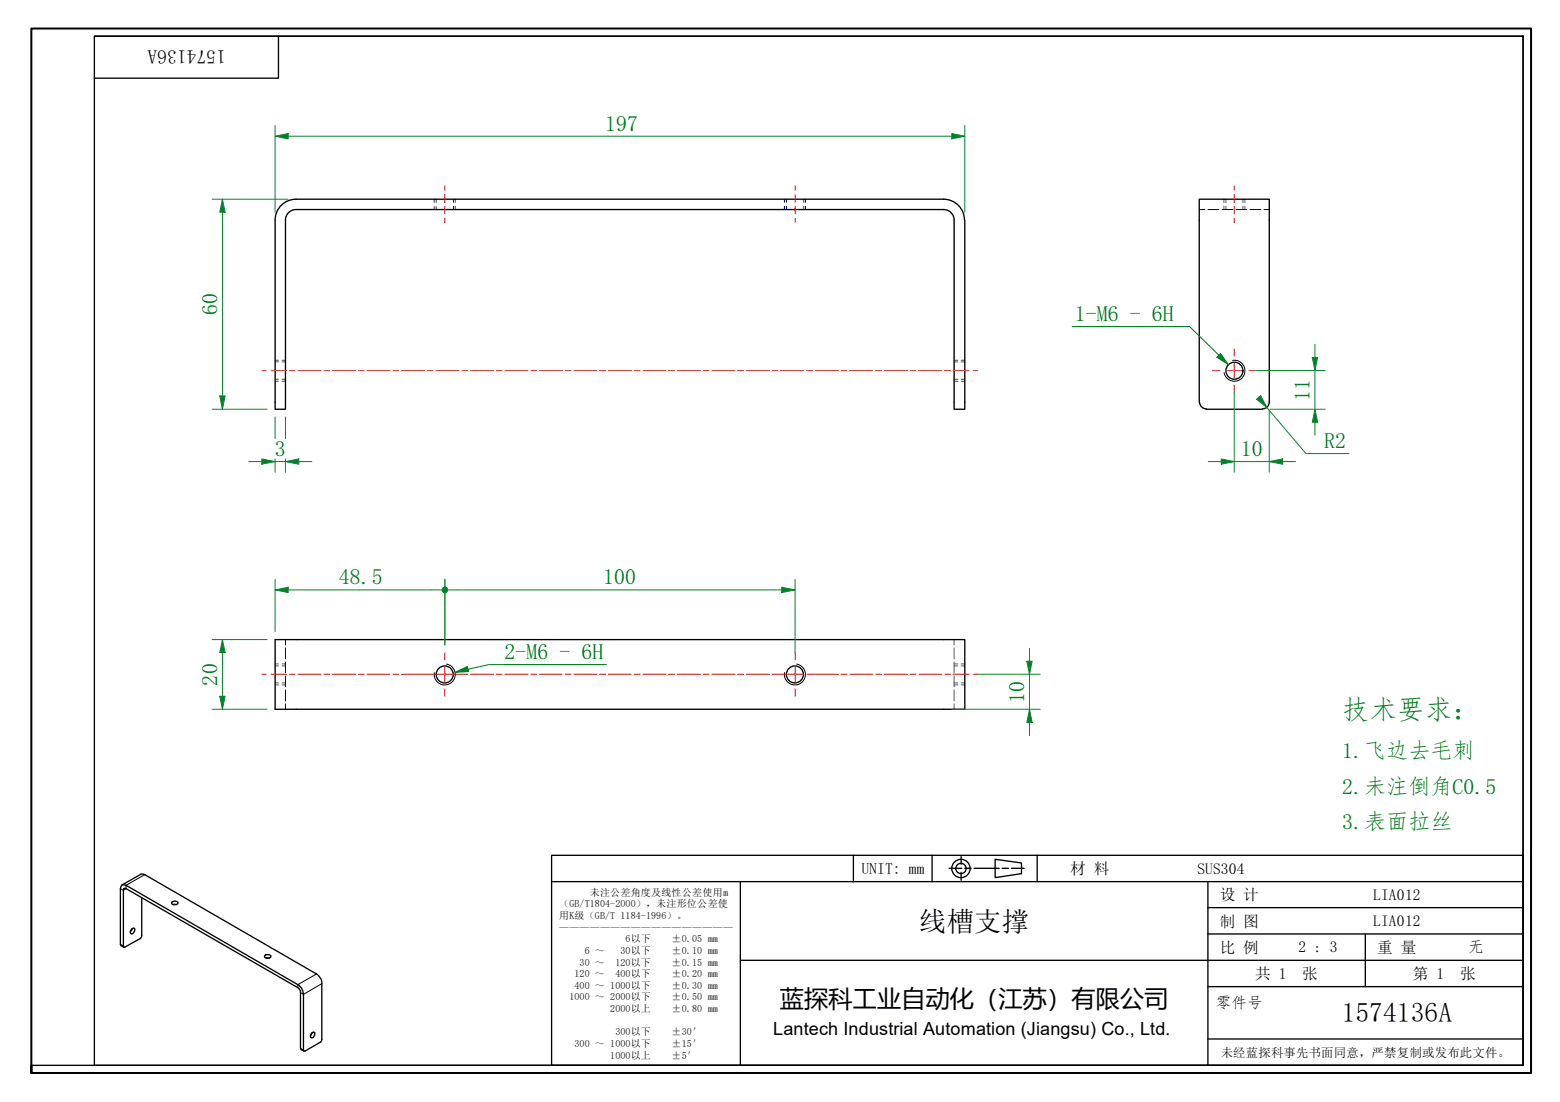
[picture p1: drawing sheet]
<svg xmlns="http://www.w3.org/2000/svg" width="297mm" height="210mm" viewBox="0 0 297 210" stroke-linecap="round" stroke-linejoin="round" font-family="sans-serif">
<g fill="none" stroke="#00f" stroke-width=".19">
<path d="M82.7 37.9v.7M82.7 39.3v.6M83.1 37.9v.7M83.1 39.3v.6M86.4 37.9v.7M86.4 39.3v.6M86.7 37.9v.7M86.7 39.3v.6M149.4 37.9v.7M149.4 39.3v.6M149.7 37.9v.7M149.7 39.3v.6"/>
<path d="M153 37.9v.7M153 39.3v.6M153.4 37.9v.7M153.4 39.3v.6M228.3 39.9h1.1M230 39.9h2.1M232.7 39.9h2.1M233 37.9v.7M233 39.3v.6M233.4 37.9v.7M233.4 39.3v.6M235.3 39.9h2.1"/>
<path d="M236.7 37.9v.7M236.7 39.3v.6M237 37.9v.7M237 39.3v.6M238 39.9h2.1M240.7 39.9h1M52.4 68.9h.6M52.4 72.2h.6M52.4 68.6h.6M52.4 72.6h.6M53.7 68.9h.7M53.7 72.2h.7"/>
<path d="M53.7 68.6h.7M53.7 72.6h.7M181.7 68.9h.7M181.7 72.2h.7M181.7 68.6h.7M181.7 72.6h.7M183 68.9h.7M183 72.2h.7M183 68.6h.7M183 72.6h.7M52.4 126.8h.6M52.4 130.1h.6"/>
<path d="M52.4 126.5h.6M52.4 130.5h.6M53.7 126.8h.7M53.7 130.1h.7M53.7 126.5h.7M53.7 130.5h.7M54.4 121.8v1M54.4 123.4v2.1M54.4 126.1v2.1M54.4 128.7v2.1M54.4 131.4v2.1M54.4 134.1v1"/>
<path d="M181.7 121.8v1M181.7 123.4v2.1M181.7 126.1v2.1M181.7 128.7v2.1M181.7 131.4v2.1M181.7 134.1v1M181.7 126.8h.7M181.7 130.1h.7M181.7 126.5h.7M181.7 130.5h.7M183 126.8h.7M183 130.1h.7"/>
<path d="M183 126.5h.7M183 130.5h.7"/>
</g>
<g fill="none" stroke="#000" stroke-width=".25">
<path d="M56.4 39.9a2 2 0 0 0-2 2M56.4 37.9a4 4 0 0 0-4 4M56.4 37.9h123.3M56.4 39.9h123.3M179.7 39.9a2 2 0 0 1 2 2M179.7 37.9a4 4 0 0 1 3.9 4M52.4 41.9v36h2v-36M181.7 41.9v36h2v-36M228.3 76.6v-38.7h13.4v38.7M228.4 76.6a1.3 1.3 0 0 0 1.3 1.3M229.7 77.9h10.6M241.7 76.6a1.3 1.3 0 0 1-1.3 1.3"/>
<path d="M52.4 121.8h131.3v13.3h-131.3zM23.2 168.6l3.7-2.1 .7 .1 32.9 19 .6 .8 .2 .6v11.1l-.2 .4-3 1.7-.3-.1v-10.7l-.4-1.2-.4-.5-33-19.1-.4-.1a.65 .65 0 0 0-.7 .8v10.6l.2 .2 .5 .3M25.1 176.9l.3-.1h.1a.67 .67 0 0 1-.5 1h-.2v-.4zM25.1 176.9l-.3 .6M27 171v7.3l-.3 .5-3.1 1.6-.1-11 .4-.2 33 19 .3 .7v10.8l.1 .2 .5 .3M32.7 171.9a.63 .63 0 0 1 .7-.3 .63 .63 0 0 1 .4 .5l-.3 .2h-.4l-.4-.2zM33 172.3h.6M50.5 181.9h.9l.2 .1v.3l-.4 .2h-.5l-.3-.3zM50.7 182.5h.6M59.4 196.8l.3-.2h.1a.67 .67 0 0 1-.6 1h-.1v-.4zM59.4 196.7l-.3 .6"/>
<circle cx="235" cy="70.6" r="1.62"/>
<circle cx="84.7" cy="128.5" r="1.62"/>
<circle cx="151.4" cy="128.5" r="1.62"/>
</g>
<path d="M234.7 68.6a2 2 0 0 1 2.3 1.7 2 2 0 0 1-1.6 2.3 2 2 0 0 1-2.3-1.6M85 126.5a2 2 0 0 1 1.6 2.3 2 2 0 0 1-2.3 1.6 2 2 0 0 1-1.6-2.3M151.7 126.5a2 2 0 0 1 1.6 2.3 2 2 0 0 1-2.3 1.6 2 2 0 0 1-1.6-2.3M22.9 179.9l.6 .3M27.6 166.6l-3.6 2v.7l-.5 .3-.6-.3M57.2 199.7l.6 .3M60.3 185.5l-3.6 2.1v.5M61.3 187.4l-3.5 2-.6-.3" fill="none" stroke="#000" stroke-width=".19"/>
<path d="M6 204.4v-1.5v1.5M6 202.9v-197.5h285.5v199h-285.5" fill="none" stroke="#000" stroke-width=".38"/>
<path d="M18 6.9h272v196h-272zM18 6.9h272M53 6.9v8h-35M290 6.9v196h-284" fill="none" stroke="#000" stroke-width=".25"/>
<g fill="none" stroke="#000" stroke-width=".25">
<path d="M105 162.9h185v40h-185zM105 167.9h185M141 167.9v35M162.5 162.9v5M177.5 162.9v5M180.7 165.4h2.4M183 163.2v1.4M183 166.2v1.5M183.7 165.4h1.2M185.5 165.4h4.7M189.5 163.7l5 .7v2l-5 .8zM190.8 165.4h1.2"/>
<path d="M192.6 165.4h2.4M197.5 162.9v5M230 167.9v35M230 177.9h60M230 172.9h60M260 177.9v10M291.5 162.9v41.5h-186.5M141 182.9h149M230 197.9h60M230 187.9h60"/>
<circle cx="183" cy="165.4" r="1.75"/>
<circle cx="183" cy="165.4" r=".98"/>
</g>
<path d="M84.7 35.4v.8M84.7 37.1v1.5M84.7 39.3v1.4M151.4 35.4v.8M151.4 37.1v1.5M151.4 39.3v1.4M235 35.4v.8M235 37.1v1.5M235 39.3v1.4M84.7 41.6v.8M151.4 41.6v.8M235 41.6v.8" fill="none" stroke="#f00" stroke-width=".19"/>
<path d="M80.6 128.4h1.3M83.3 128.4h2.8M84.7 124.3v1.4M84.7 127.1v2.7M84.7 131.2v1.4M87.4 128.4h1.4M147.3 128.4h1.3M150 128.4h2.7M151.4 124.3v1.4M151.4 127.1v2.7M151.4 131.2v1.4M154.1 128.4h1.4" fill="none" stroke="#f00" stroke-width=".19"/>
<path d="M49.8 87.9h2.6" fill="none" stroke="#00803f" stroke-width=".19"/>
<path d="M49.8 87.4l2.6 .5-2.6 .5z" fill="#00803f"/>
<path d="M49.8 87.4l2.6 .5-2.6 .5zM54.4 87.9h2.5" fill="none" stroke="#00803f" stroke-width=".19"/>
<path d="M54.4 87.9l2.5-.5v1z" fill="#00803f"/>
<path d="M42.4 75.4v2.5M52.4 79.4v4.1M54.4 79.4v4.1M47.4 87.9h2.4M52.4 87.9h2M52.4 87.4v2.6M54.4 87.9l2.5-.5v1zM54.4 87.4v2.6M56.9 87.9h2.5" fill="none" stroke="#00803f" stroke-width=".19"/>
<path d="M41.8 75.4h1.1l-.5 2.5z" fill="#00803f"/>
<path d="M42.4 37.9v2.5M41.8 75.4h1.1l-.5 2.5z" fill="none" stroke="#00803f" stroke-width=".19"/>
<path d="M42.4 37.9l.5 2.5h-1.1z" fill="#00803f"/>
<path d="M40.4 37.9h14.5M42.4 37.9l.5 2.5h-1.1zM52.4 25.9h2.5M42.4 40.4v35M40.4 77.9h10.5" fill="none" stroke="#00803f" stroke-width=".19"/>
<path d="M52.4 25.9l2.5-.5v1.1z" fill="#00803f"/>
<path d="M52.4 25.9l2.5-.5v1.1zM181.2 25.9h2.5" fill="none" stroke="#00803f" stroke-width=".19"/>
<path d="M181.2 25.4l2.5 .5-2.5 .6z" fill="#00803f"/>
<path d="M52.4 23.9v16.5M54.9 25.9h126.3M181.2 25.4l2.5 .5-2.5 .6zM183.7 23.9v16.5M42.4 121.8v2.5" fill="none" stroke="#00803f" stroke-width=".19"/>
<path d="M42.4 121.8l.5 2.5h-1.1z" fill="#00803f"/>
<path d="M42.4 121.8l.5 2.5h-1.1zM42.4 132.6v2.5" fill="none" stroke="#00803f" stroke-width=".19"/>
<path d="M41.8 132.6h1.1l-.5 2.5z" fill="#00803f"/>
<path d="M40.4 121.8h10.5M40.4 135.1h10.5M41.8 132.6h1.1l-.5 2.5zM42.4 124.3v8.3M196 126v2.4" fill="none" stroke="#00803f" stroke-width=".19"/>
<path d="M195.5 126h1l-.5 2.4z" fill="#00803f"/>
<path d="M195.5 126h1l-.5 2.4zM196 135.1v2.5" fill="none" stroke="#00803f" stroke-width=".19"/>
<path d="M196 135.1l.5 2.5h-1z" fill="#00803f"/>
<path d="M52.4 112.4h2.5M181.2 135.1h16.9M186.2 128.4h11.9M196 135.1l.5 2.5h-1zM196 123.5v2.5M196 128.4v6.7M196 137.6v2.5" fill="none" stroke="#00803f" stroke-width=".19"/>
<path d="M52.4 112.4l2.5-.5v1z" fill="#00803f"/>
<path d="M52.4 112.4l2.5-.5v1zM82.2 112.4h1.9" fill="none" stroke="#00803f" stroke-width=".19"/>
<circle cx="84.7" cy="112.4" r=".63" fill="#00803f"/>
<path d="M52.4 110.3v10M54.9 112.4h27.3M84.7 110.3v12.5M85.3 112.4h1.9" fill="none" stroke="#00803f" stroke-width=".19"/>
<circle cx="84.7" cy="112.4" r=".63" fill="#00803f"/>
<path d="M148.8 112.4h2.6" fill="none" stroke="#00803f" stroke-width=".19"/>
<path d="M148.8 111.9l2.6 .5-2.6 .5z" fill="#00803f"/>
<path d="M239.6 75.7l1.6 1.9M84.7 110.3v12.5M87.2 112.4h61.6M148.8 111.9l2.6 .5-2.6 .5zM151.4 110.3v14" fill="none" stroke="#00803f" stroke-width=".19"/>
<path d="M239.3 76l.7-.7 1.2 2.3z" fill="#00803f"/>
<path d="M239.3 76l.7-.7 1.2 2.3zM239.6 75.7l.7 .9M241.2 77.6l7.5 8.8h8.2" fill="none" stroke="#00803f" stroke-width=".19"/>
<path d="M89.1 127.5l-2.4 .6M96.1 126.6h18.8" fill="none" stroke="#008000" stroke-width=".19"/>
<path d="M86.7 128.1l2.3-1.1 .2 .9z" fill="#008000"/>
<path d="M86.7 128.1l2.3-1.1 .2 .9zM115.4 126.6h-22.3l-4 .9" fill="none" stroke="#008000" stroke-width=".19"/>
<g fill="none" stroke="#f00" stroke-width=".19">
<path d="M49.8 70.6h.9M51.6 70.6h2.9M55.1 70.6h1.1M56.8 70.6h4.4M61.7 70.6h1M63.3 70.6h4.4M68.3 70.6h1M69.8 70.6h4.4M74.8 70.6h1.1M76.5 70.6h4.3M81.3 70.6h1.2M83 70.6h4.4"/>
<path d="M87.9 70.6h1.1M89.6 70.6h4.4M94.5 70.6h1.1M96.1 70.6h4.4M101.1 70.6h1.1M102.7 70.6h4.4M107.6 70.6h1.1M109.3 70.6h4.4M114.2 70.6h1.1M115.8 70.6h4.4M120.8 70.6h1.1M122.4 70.6h4.4"/>
<path d="M127.3 70.6h1.2M129 70.6h4.3M133.9 70.6h1.1M135.6 70.6h4.4M140.5 70.6h1M142.1 70.6h4.4M147.1 70.6h1M148.7 70.6h4.3M153.6 70.6h1.1M155.3 70.6h4.3M160.1 70.6h1.2M161.8 70.6h4.4"/>
<path d="M166.8 70.6h1M168.4 70.6h4.4M173.3 70.6h1.1M174.9 70.6h4.4M179.9 70.6h1.1M181.5 70.6h3M185.4 70.6h.8M49.8 128.4h.9M51.6 128.4h2.9M55.1 128.4h1.1M56.8 128.4h4.4M61.7 128.4h1"/>
<path d="M63.3 128.4h4.4M68.3 128.4h1M69.8 128.4h4.4M74.8 128.4h1.1M76.5 128.4h4.3M81.3 128.4h1.2M83 128.4h4.4M87.9 128.4h1.1M89.6 128.4h4.4M94.5 128.4h1.1M96.1 128.4h4.4M101.1 128.4h1.1"/>
<path d="M102.7 128.4h4.4M107.6 128.4h1.1M109.3 128.4h4.4M114.2 128.4h1.1M115.8 128.4h4.4M120.8 128.4h1.1M122.4 128.4h4.4M127.3 128.4h1.2M129 128.4h4.3M133.9 128.4h1.1M135.6 128.4h4.4M140.5 128.4h1"/>
<path d="M142.1 128.4h4.4M147.1 128.4h1M148.7 128.4h4.3M153.6 128.4h1.1M155.3 128.4h4.3M160.1 128.4h1.2M161.8 128.4h4.4M166.8 128.4h1M168.4 128.4h4.4M173.3 128.4h1.1M174.9 128.4h4.4M179.9 128.4h1.1"/>
<path d="M181.5 128.4h3M185.4 128.4h.8"/>
</g>
<path d="M230.9 70.6h1.4M233.7 70.6h2.7M235 66.5v1.4M235 69.2v2.8M235 73.4v1.3M237.8 70.6h1.4" fill="none" stroke="#f00" stroke-width=".19"/>
<path d="M250.4 68.1v2.5" fill="none" stroke="#00803f" stroke-width=".19"/>
<path d="M249.9 68.1h1l-.5 2.5z" fill="#00803f"/>
<path d="M249.9 68.1h1l-.5 2.5zM250.4 77.9v2.5" fill="none" stroke="#00803f" stroke-width=".19"/>
<path d="M250.4 77.9l.5 2.5h-1z" fill="#00803f"/>
<path d="M239.2 70.6h13.1M241.9 77.9h10.4M250.4 77.9l.5 2.5h-1zM250.4 65.6v2.5M250.4 70.6v7.3M232.5 87.9h2.5M250.4 80.4v2.5" fill="none" stroke="#00803f" stroke-width=".19"/>
<path d="M232.5 87.4l2.5 .5-2.5 .5z" fill="#00803f"/>
<path d="M232.5 87.4l2.5 .5-2.5 .5zM241.7 87.9h2.5" fill="none" stroke="#00803f" stroke-width=".19"/>
<path d="M241.7 87.9l2.5-.5v1z" fill="#00803f"/>
<path d="M235 74.7v15.3M241.7 78.1v11.9M230.1 87.9h2.4M235 87.9h6.7M241.7 87.9l2.5-.5v1zM244.2 87.9h2.5" fill="none" stroke="#00803f" stroke-width=".19"/>
<path d="M204.7 62.2h18.8M232.1 67.7l1.8 1.7" fill="none" stroke="#008000" stroke-width=".19"/>
<path d="M232.4 67.3l1.5 2.1-2.2-1.4z" fill="#008000"/>
<path d="M204.2 62.2h22.3l5.6 5.5M232.4 67.3l1.5 2.1-2.2-1.4z" fill="none" stroke="#008000" stroke-width=".19"/>
<text font-size="5.2" fill="#008000" x="255.6" y="137">技术要求：</text>
<g font-size="5.2">
<text x="175" y="177.3">线槽支撑</text>
<text x="255.5" y="194.7">1574136A</text>
</g>
<text font-size="4.6" x="148.5" y="191.9">蓝探科工业自动化（江苏）有限公司</text>
<g font-size="4.2" fill="#008000">
<text x="115.3" y="24.9">197</text>
<text x="41.3" y="60" transform="rotate(-90 41.3 60)">60</text>
<text x="204.7" y="61.1">1-M6 - 6H</text>
<text x="249.4" y="76.4" transform="rotate(-90 249.4 76.4)">11</text>
<text x="52.3" y="86.9">3</text>
<text x="236.3" y="86.9">10</text>
<text x="252.2" y="85.4">R2</text>
<text x="64.5" y="111.3">48.5</text>
<text x="114.9" y="111.3">100</text>
<text x="96.1" y="125.4">2-M6 - 6H</text>
<text x="41.3" y="130.6" transform="rotate(-90 41.3 130.6)">20</text>
<text x="195" y="133.9" transform="rotate(-90 195 133.9)">10</text>
<text x="255.6" y="144.4">1.飞边去毛刺</text>
<text x="255.6" y="151.2">2.未注倒角C0.5</text>
<text x="255.6" y="157.9">3.表面拉丝</text>
</g>
<text font-size="3.7" x="43" y="9.6" transform="rotate(180 43 9.6)">1574136A</text>
<text font-size="3.4" x="147.2" y="197.1">Lantech Industrial Automation (Jiangsu) Co., Ltd.</text>
<g font-size="3">
<text x="164" y="166.4">UNIT: mm</text>
<text x="203.8" y="166.5">材 料</text>
<text x="228" y="166.4">SUS304</text>
<text x="232.3" y="171.5">设 计</text>
<text x="261.5" y="171.4">LIA012</text>
<text x="232.3" y="176.5">制 图</text>
<text x="261.5" y="176.4">LIA012</text>
<text x="232.3" y="181.5">比 例</text>
<text x="247.3" y="181.4">2 : 3</text>
<text x="262.3" y="181.5">重 量</text>
<text x="279.5" y="181.4">无</text>
<text x="231.5" y="191.9">零件号</text>
<text x="239" y="186.5">共 1</text>
<text x="248" y="186.5">张</text>
<text x="269" y="186.5">第 1</text>
<text x="278" y="186.5">张</text>
</g>
<text font-size="2.3" x="232.5" y="201.3">未经蓝探科事先书面同意，严禁复制或发布此文件。</text>
<g font-size="1.9">
<text x="106.5" y="172.8">（GB/T1804-2000），未注形位公差使</text>
<text x="112.3" y="170.6">未注公差角度及线性公差使用m</text>
<text x="106.5" y="175">用K级（GB/T 1184-1996）。</text>
<text x="106.5" y="177.3">—————————————————</text>
<text x="119.1" y="179.5">6以下</text>
<text x="127.9" y="179.5">±0.05 mm</text>
<text x="110.4" y="183.9">30 ～</text>
<text x="111.4" y="181.7">6 ～</text>
<text x="117.2" y="183.9">120以下</text>
<text x="118.2" y="181.7">30以下</text>
<text x="127.9" y="181.7">±0.10 mm</text>
<text x="127.9" y="183.9">±0.15 mm</text>
<text x="108.5" y="190.5">1000 ～ 2000以下</text>
<text x="109.4" y="186.1">120 ～</text>
<text x="109.4" y="188.3">400 ～ 1000以下</text>
<text x="117.2" y="186.1">400以下</text>
<text x="127.9" y="186.1">±0.20 mm</text>
<text x="127.9" y="188.3">±0.30 mm</text>
<text x="127.9" y="190.5">±0.50 mm</text>
<text x="116.2" y="192.8">2000以上</text>
<text x="117.2" y="197.2">300以下</text>
<text x="127.9" y="192.8">±0.80 mm</text>
<text x="127.9" y="197.2">±30′</text>
<text x="109.4" y="199.4">300 ～ 1000以下</text>
<text x="116.2" y="201.6">1000以上</text>
<text x="127.9" y="199.4">±15′</text>
<text x="127.9" y="201.6">±5′</text>
</g>
</svg>
